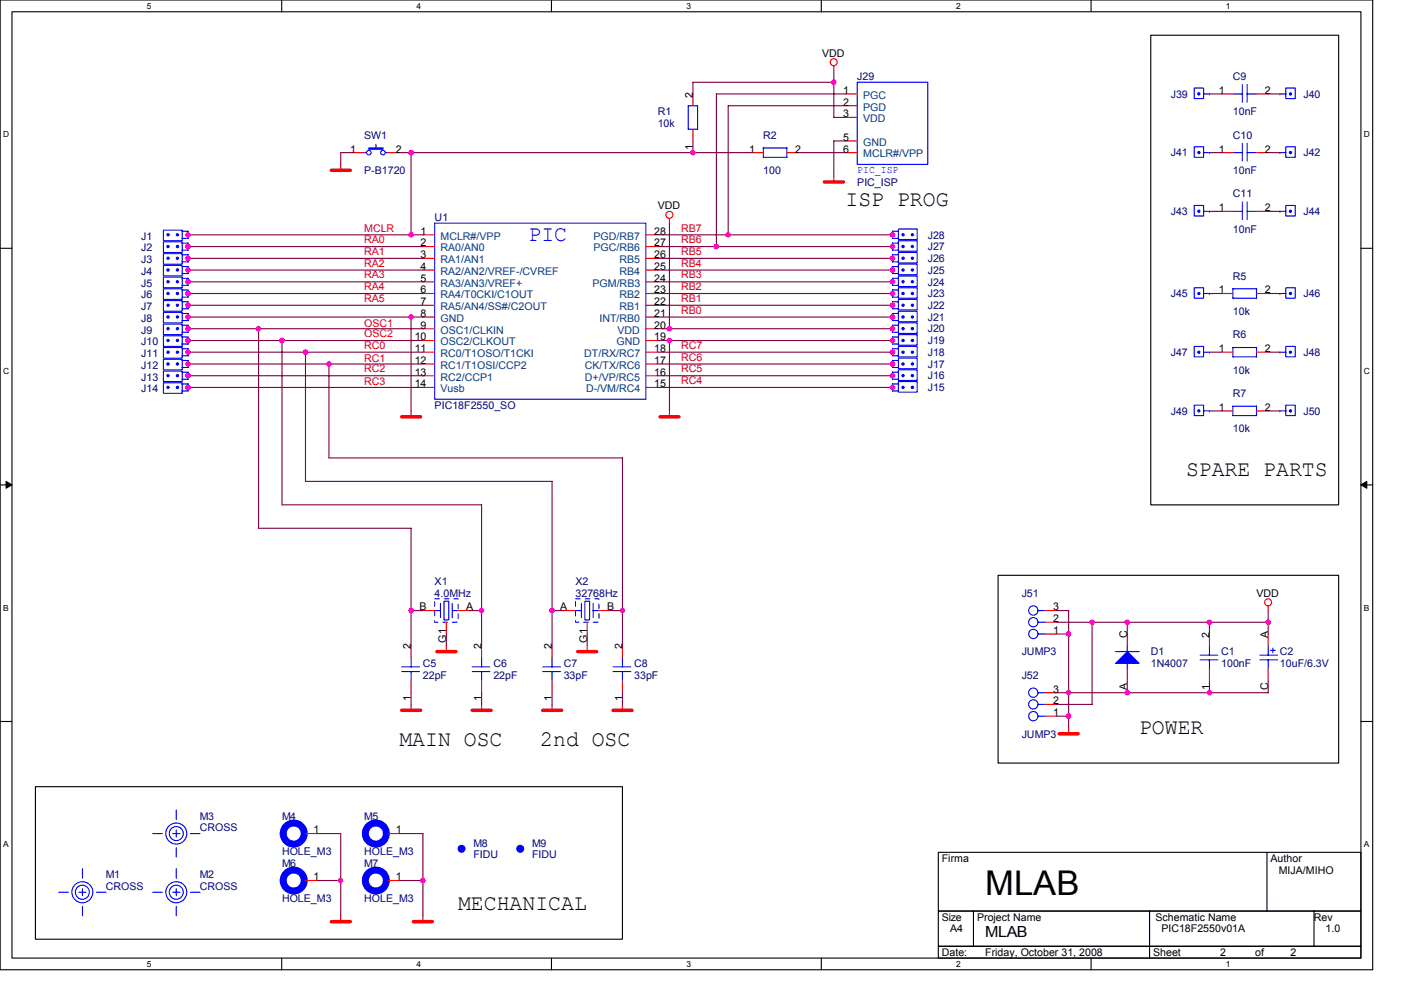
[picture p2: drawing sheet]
<svg xmlns="http://www.w3.org/2000/svg" width="297mm" height="210mm" viewBox="0 0 297 210" stroke-linecap="round" stroke-linejoin="round" font-family="sans-serif">
<path d="M0 0h291v205.6h-291zM2.5 2.5h286v200.6h-286z" fill="none" stroke="#000" stroke-width=".23"/>
<g fill="#fff">
<path d="M31.1 .3h1v1.9h-1z"/>
<path d="M31.1 203.4h1v2h-1z"/>
</g>
<path d="M59.7 0v2.5M59.7 203.1v2.5" fill="none" stroke="#000" stroke-width=".23"/>
<g fill="#fff">
<path d="M88.3 .3h1v1.9h-1z"/>
<path d="M88.3 203.4h1v2h-1z"/>
</g>
<path d="M116.9 0v2.5M116.9 203.1v2.5" fill="none" stroke="#000" stroke-width=".23"/>
<g fill="#fff">
<path d="M145.5 .3h1v1.9h-1z"/>
<path d="M145.5 203.4h1v2h-1z"/>
</g>
<path d="M174.1 0v2.5M174.1 203.1v2.5" fill="none" stroke="#000" stroke-width=".23"/>
<g fill="#fff">
<path d="M202.7 .3h1v1.9h-1z"/>
<path d="M202.7 203.4h1v2h-1z"/>
</g>
<path d="M231.3 0v2.5M231.3 203.1v2.5" fill="none" stroke="#000" stroke-width=".23"/>
<g fill="#fff">
<path d="M259.9 .3h1v1.9h-1z"/>
<path d="M259.9 203.4h1v2h-1z"/>
<path d="M.7 27.6h1.3v1.9h-1.3z"/>
<path d="M289.2 27.6h1.3v1.9h-1.3z"/>
<path d="M.7 77.7h1.3v2h-1.3z"/>
<path d="M289.2 77.7h1.3v2h-1.3z"/>
</g>
<path d="M0 52.6h2.5M288.5 52.6h2.5" fill="none" stroke="#000" stroke-width=".23"/>
<g fill="#fff">
<path d="M.7 127.9h1.2v2h-1.2z"/>
<path d="M289.2 127.9h1.2v2h-1.2z"/>
</g>
<path d="M0 102.8h2.5M288.5 102.8h2.5" fill="none" stroke="#000" stroke-width=".23"/>
<path d="M1.3 102.1l1.2 .7-1.2 .7zM288.5 102.8l1.3-.7v1.4z" fill="#000" stroke="#000" stroke-width=".21"/>
<g fill="#fff">
<path d="M.7 178h1.2v2h-1.2z"/>
<path d="M289.2 178h1.2v2h-1.2z"/>
</g>
<path d="M244 7.5h39.8v99.5h-39.8zM211.6 122h72.2v39.8h-72.2zM0 153h2.5M288.5 153h2.5M7.5 166.8h124.5v32.3h-124.5zM198.9 180.7h89.6v12.5h-89.6zM198.9 193.2h89.6v7.4h-89.6zM206.4 193.2v7.5M243.7 193.2v10M268.6 180.7v12.5M278.6 193.2v7.5M198.9 200.6h89.6v2.5h-89.6z" fill="none" stroke="#000" stroke-width=".23"/>
<g fill="none" stroke="#f00" stroke-width=".23">
<path d="M146.9 19.9v2.5M176.8 13.9v1M179.3 19.9h2.5M256.4 19.9h.1M258.9 19.9h2.5M266.4 19.9h2.5M271.4 19.9h.1M72.2 34.9v1.2M74.7 32.4h2.5M82.2 32.4h2.5M146.9 27.4v2.5M159.4 32.4h2.4"/>
<path d="M166.8 32.4h2.5M176.8 37.3v1.3M179.3 22.4h2.5M179.3 24.9h2.5M179.3 29.9h2.5M179.3 32.4h2.5M256.4 32.4h.1M258.9 32.4h2.5M266.4 32.4h2.5M271.4 32.4h.1M39.9 49.8h.1M39.9 52.3h.1"/>
<path d="M39.9 54.8h.1M39.9 57.3h.1M39.9 59.8h.1M89.7 49.8h2.5M89.7 52.3h2.5M89.7 54.8h2.5M89.7 57.3h2.5M89.7 59.8h2.5M136.9 49.8h2.5M136.9 52.3h2.5M136.9 54.8h2.5M136.9 57.3h2.5"/>
<path d="M136.9 59.8h2.5M141.9 46.3v1M189.2 49.8h.1M189.2 52.3h.1M189.2 54.8h.1M189.2 57.3h.1M189.2 59.8h.1M256.4 44.8h.1M258.9 44.8h2.5M266.4 44.8h2.5M271.4 44.8h.1M39.9 69.7h.1"/>
<path d="M39.9 67.2h.1M39.9 74.7h.1M39.9 77.2h.1M39.9 79.7h.1M39.9 62.2h.1M39.9 72.2h.1M39.9 64.7h.1M89.7 62.2h2.5M89.7 64.7h2.5M89.7 67.2h2.5M89.7 69.7h2.5M89.7 72.2h2.5"/>
<path d="M89.7 74.7h2.5M89.7 77.2h2.5M89.7 79.7h2.5M136.9 62.2h2.5M136.9 64.7h2.5M136.9 67.2h2.5M136.9 69.7h2.5M136.9 72.2h2.5M136.9 74.7h2.5M136.9 77.2h2.5M136.9 79.7h2.5M189.2 77.2h.1"/>
<path d="M189.2 67.2h.1M189.2 69.7h.1M189.2 79.7h.1M189.2 74.7h.1M189.2 72.2h.1M189.2 62.2h.1M189.2 64.7h.1M256.4 74.7h.1M256.4 62.2h.1M258.9 62.2h2.5M258.9 74.7h2.5M266.4 62.2h2.5"/>
<path d="M266.4 74.7h2.5M271.4 74.7h.1M271.4 62.2h.1M39.9 82.1h.1M87.2 87.1v1.3M89.7 82.1h2.5M136.9 82.1h2.5M141.9 87.1v1.3M189.2 82.1h.1M256.4 87.1h.1M258.9 87.1h2.5M266.4 87.1h2.5"/>
<path d="M271.4 87.1h.1M87.2 136.9v2.5M89.7 129.5h2.5M94.6 131.9v2.5M94.6 136.9v1.3M97.1 129.5h2.5M102.1 136.9v2.5M117 136.9v2.5M119.5 129.5h2.5M124.5 131.9v2.5M124.5 136.9v1.3M127 129.5h2.5"/>
<path d="M132 136.9v2.5M221.6 129.5h2.5M221.6 134.4h2.5M221.6 131.9h2.5M239 134.4v2.5M256.4 134.4v2.5M268.9 128.4v1.1M268.9 134.4v2.5M87.2 144.4v2.5M87.2 149.4v1.2M102.1 144.4v2.5M102.1 149.4v1.2"/>
<path d="M117 144.4v2.5M117 149.4v1.2M132 144.4v2.5M132 149.4v1.2M221.6 151.8h2.5M221.6 149.4h2.5M221.6 146.9h2.5M226.6 154.3v1.3M239 141.9v2.5M256.4 141.9v2.5M268.9 141.9v2.5M64.8 176.7h2.5"/>
<path d="M82.2 176.7h2.5M64.8 186.7h2.5M72.2 194.2v1.2M82.2 186.7h2.5M89.7 194.2v1.2"/>
<circle cx="176.8" cy="13.2" r=".74"/>
<circle cx="141.9" cy="45.5" r=".74"/>
<circle cx="268.9" cy="127.7" r=".74"/>
</g>
<g fill="none" stroke="#f00" stroke-width=".74">
<path d="M70.2 36.1h4M174.8 38.6h4M85.2 88.4h4M140 88.4h4M92.6 138.2h4M122.5 138.2h4M85.2 150.6h4M100.1 150.6h4M115.1 150.6h4M130 150.6h4M224.6 155.6h4M70.2 195.4h4"/>
<path d="M87.7 195.4h4"/>
</g>
<g fill="none" stroke="#00f" stroke-width=".23">
<path d="M181.8 17.4h14.9v17.5h-14.9zM253.2 18.7h2v2.2h-2zM255.2 19.9h1.2M261.4 19.9h2M263.4 17.9v3.8M264.4 19.9h2M264.4 17.9v3.8M271.4 19.9h1.2M272.6 18.7h2v2.2h-2zM77.2 32.4h.5M79.7 30.6v.8M81.7 32.4h.5"/>
<path d="M147.9 22.4v5h-2v-5h2M161.8 31.4h5M161.8 31.3v2.1h5.1M166.8 31.3v2.1M253.2 31.1h2v2.3h-2zM255.2 32.4h1.2M261.4 32.4h2M263.4 30.4v3.7M264.4 32.4h2M264.4 30.4v3.7M271.4 32.4h1.2M272.6 31.1h2v2.3h-2z"/>
<path d="M34.6 48.8h4v2.2h-4zM34.6 51.3h4v2.2h-4zM34.6 53.8h4v2.2h-4zM34.6 56.3h4v2.2h-4zM34.6 58.8h4v2.2h-4zM38.6 49h1.3v1.6l-1.3-.1M38.6 51.5h1.3v1.5M38.6 54h1.3v1.5M38.6 56.5h1.3v1.5M38.6 59h1.3v1.5M38.6 53h1.3M38.6 55.5h1.3"/>
<path d="M38.6 58h1.3M92.2 47.3h44.7v37.3h-44.7zM190.5 48.6h4v2.2h-4zM190.5 51h4v2.3h-4zM190.5 53.5h4v2.3h-4zM190.5 56h4v2.3h-4zM190.5 58.5h4v2.2h-4zM190.5 49h-1.3v1.5h1.3M190.5 51.5h-1.3v1.5h1.3M190.5 54h-1.3v1.5h1.3M190.5 56.5h-1.3v1.5h1.3M190.5 59h-1.3v1.5h1.3"/>
<path d="M253.2 43.6h2v2.2h-2zM255.2 44.8h1.2M261.4 44.8h2M263.4 42.8v3.8M264.4 44.8h2M264.4 42.8v3.8M271.4 44.8h1.2M272.6 43.6h2v2.2h-2zM34.6 68.7h4v2.3h-4zM34.6 66.2h4v2.3h-4zM34.6 73.7h4v2.2h-4zM34.6 76.2h4v2.2h-4z"/>
<path d="M34.6 78.7h4v2.2h-4zM34.6 61.2h4v2.3h-4zM34.6 71.2h4v2.2h-4zM34.6 63.7h4v2.3h-4zM38.6 61.5h1.3v1.5M38.6 64h1.3v1.5M38.6 66.5h1.3v1.5M38.6 69h1.3v1.5l-1.3-.1M38.6 71.5h1.3v1.5M38.6 73.9h1.3v1.6M38.6 76.4h1.3v1.5h-1.3M38.6 78.9h1.3v1.5h-1.3"/>
<path d="M38.6 68h1.3M38.6 75.4h1.3M38.6 72.9h1.3M38.6 63h1.3M38.6 60.5h1.3M38.6 65.5h1.3M189.2 73.9v1.5h1.3M189.2 78.9v1.5h1.3M189.2 73.9h1.3M189.2 78.9h1.3M190.5 75.9h4v2.3h-4zM190.5 66h4v2.2h-4z"/>
<path d="M190.5 68.5h4v2.2h-4zM190.5 78.4h4v2.3h-4zM190.5 73.4h4v2.3h-4zM190.5 71h4v2.2h-4zM190.5 61h4v2.2h-4zM190.5 63.5h4v2.2h-4zM190.5 69l-1.3-.1v1.5h1.3M190.5 61.5h-1.3v1.5h1.3M190.5 64h-1.3v1.5h1.3M190.5 66.5l-1.3-.1v1.6h1.3M190.5 71.5l-1.3-.1v1.5h1.3M190.5 76.4h-1.3v1.5h1.3"/>
<path d="M253.2 73.4h2v2.3h-2zM253.2 61h2v2.2h-2zM255.2 74.7h1.2M255.2 62.2h1.2M261.4 61.2v2h5v-2h-5M261.4 73.7v2h5v-2h-5M271.4 74.7h1.2M271.4 62.2h1.2M272.6 73.4h2v2.3h-2zM272.6 61h2v2.2h-2zM34.6 81.2h4v2.2h-4zM38.6 81.4h1.3v1.5h-1.3"/>
<path d="M189.2 81.4v1.5h1.3M189.2 81.4h1.3M190.5 80.9h4v2.2h-4zM253.2 85.9h2v2.2h-2zM255.2 87.1h1.2M261.4 86.1h5M261.4 86.1v2h5v-2M271.4 87.1h1.2M272.6 85.9h2v2.2h-2zM87.2 139.4v2M92.1 129.5h1.3M93.4 127.9v3"/>
<path d="M94.1 127.5h1v3.9h-1zM95.9 129.5h1.3M95.9 128v3M102.1 139.4v2M117 139.4v2M122 129.5h1.3M123.3 128v3M124 127.5h1v3.9h-1zM125.7 129.5h1.3M125.7 127.9v3M132 139.4v2M220.1 129.5h1.5"/>
<path d="M220.1 134.4h1.5M220.1 131.9h1.5M236.5 138.2h5M239 136.9v1.3M254.4 138.9h3.8M254.4 139.9h3.8M256.4 136.9v2M256.4 139.9v2M267.1 138.9h3.8M267.1 139.9h3.8M268.9 136.9v2M268.9 139.9v2"/>
<path d="M269.4 137.9h1M269.9 137.4v1M85.2 142.4h3.7M85.2 141.4h3.7M87.2 142.4v2M100.1 142.4h3.8M100.1 141.4h3.8M102.1 142.4v2M115.1 142.4h3.7M115.1 141.4h3.7M117 142.4v2M130 142.4h3.7"/>
<path d="M130 141.4h3.7M132 142.4v2M220.1 151.8h1.5M220.1 149.4h1.5M220.1 146.9h1.5M239 140.6v1.3M32.4 176.7h2M36.6 176.7h1.6M37.4 171.7v2.1M37.4 176v1.5M37.4 179.7v2M40.4 176.7h2"/>
<path d="M64.5 176.7h.3M81.9 176.7h.3M12.5 189.2h2M16.7 189.2h1.5M17.5 184.2v2M17.5 188.4v1.5M17.5 192.2v2M20.5 189.2h2M32.4 189.2h2M36.6 189.2h1.6M37.4 184.2v2M37.4 188.4v1.5"/>
<path d="M37.4 192.2v2M40.4 189.2h2M64.5 186.7h.3M81.9 186.7h.3"/>
<circle cx="78.2" cy="32.4" r=".49"/>
<circle cx="81.2" cy="32.4" r=".49"/>
<circle cx="219.1" cy="134.4" r=".99"/>
<circle cx="219.1" cy="131.9" r=".99"/>
<circle cx="219.1" cy="129.4" r=".99"/>
<circle cx="219.1" cy="151.8" r=".99"/>
<circle cx="219.1" cy="146.9" r=".99"/>
<circle cx="219.1" cy="149.3" r=".99"/>
<circle cx="37.4" cy="176.7" r="1.49"/>
<circle cx="37.4" cy="176.7" r="2.23"/>
<circle cx="17.5" cy="189.2" r="1.49"/>
<circle cx="17.5" cy="189.2" r="2.23"/>
<circle cx="37.4" cy="189.2" r="1.49"/>
<circle cx="37.4" cy="189.2" r="2.23"/>
</g>
<g fill="#00f" stroke="#00f" stroke-width=".23">
<path d="M239 138.2l2.5 2.5h-5z" fill-rule="evenodd"/>
<path d="M78.2 31.4h3v.2h-3z" fill-rule="evenodd"/>
<circle cx="37.6" cy="69.7" r=".24"/>
<circle cx="35.6" cy="69.7" r=".24"/>
<circle cx="191.5" cy="82.1" r=".24"/>
<circle cx="193.5" cy="82.1" r=".24"/>
<circle cx="37.6" cy="67.2" r=".24"/>
<circle cx="35.6" cy="67.2" r=".24"/>
<circle cx="191.5" cy="77.2" r=".24"/>
<circle cx="193.5" cy="77.2" r=".24"/>
<circle cx="254.2" cy="32.3" r=".24"/>
<circle cx="191.5" cy="67.2" r=".24"/>
<circle cx="193.5" cy="67.2" r=".24"/>
<circle cx="273.6" cy="32.3" r=".24"/>
<circle cx="37.6" cy="74.7" r=".24"/>
<circle cx="35.6" cy="74.7" r=".24"/>
<circle cx="191.5" cy="69.7" r=".24"/>
<circle cx="193.5" cy="69.7" r=".24"/>
<circle cx="273.6" cy="44.8" r=".24"/>
<circle cx="37.6" cy="77.2" r=".24"/>
<circle cx="35.6" cy="77.2" r=".24"/>
<circle cx="191.5" cy="79.7" r=".24"/>
<circle cx="193.5" cy="79.7" r=".24"/>
<circle cx="254.2" cy="44.8" r=".24"/>
<circle cx="37.6" cy="79.7" r=".24"/>
<circle cx="35.6" cy="79.7" r=".24"/>
<circle cx="97.9" cy="180" r=".73"/>
<circle cx="191.5" cy="74.7" r=".24"/>
<circle cx="193.5" cy="74.7" r=".24"/>
<circle cx="273.6" cy="74.7" r=".23"/>
<circle cx="110.3" cy="180" r=".73"/>
<circle cx="191.5" cy="72.2" r=".24"/>
<circle cx="193.5" cy="72.2" r=".24"/>
<circle cx="273.6" cy="87.1" r=".23"/>
<circle cx="37.6" cy="82.1" r=".24"/>
<circle cx="35.6" cy="82.1" r=".24"/>
<circle cx="254.2" cy="74.7" r=".23"/>
<circle cx="254.2" cy="62.2" r=".23"/>
<circle cx="254.2" cy="87.1" r=".23"/>
<circle cx="37.6" cy="62.2" r=".24"/>
<circle cx="35.6" cy="62.2" r=".24"/>
<circle cx="273.6" cy="62.2" r=".23"/>
<circle cx="273.6" cy="19.9" r=".24"/>
<circle cx="37.6" cy="49.8" r=".24"/>
<circle cx="35.6" cy="49.8" r=".24"/>
<circle cx="37.6" cy="52.3" r=".24"/>
<circle cx="35.6" cy="52.3" r=".24"/>
<circle cx="37.6" cy="54.8" r=".24"/>
<circle cx="35.6" cy="54.8" r=".24"/>
<circle cx="191.5" cy="49.8" r=".24"/>
<circle cx="193.5" cy="49.8" r=".24"/>
<circle cx="37.6" cy="57.2" r=".24"/>
<circle cx="35.6" cy="57.2" r=".24"/>
<circle cx="191.5" cy="52.3" r=".24"/>
<circle cx="193.5" cy="52.3" r=".24"/>
<circle cx="254.2" cy="19.9" r=".24"/>
<circle cx="37.6" cy="59.7" r=".24"/>
<circle cx="35.6" cy="59.7" r=".24"/>
<circle cx="191.5" cy="54.8" r=".24"/>
<circle cx="193.5" cy="54.8" r=".24"/>
<circle cx="37.6" cy="72.2" r=".24"/>
<circle cx="35.6" cy="72.2" r=".24"/>
<circle cx="191.5" cy="57.2" r=".24"/>
<circle cx="193.5" cy="57.2" r=".24"/>
<circle cx="191.5" cy="59.7" r=".24"/>
<circle cx="193.5" cy="59.7" r=".24"/>
<circle cx="191.5" cy="62.2" r=".24"/>
<circle cx="193.5" cy="62.2" r=".24"/>
<circle cx="37.6" cy="64.7" r=".24"/>
<circle cx="35.6" cy="64.7" r=".24"/>
<circle cx="191.5" cy="64.7" r=".24"/>
<circle cx="193.5" cy="64.7" r=".24"/>
</g>
<g fill="none" stroke="#00f" stroke-width="1.5">
<circle cx="62.3" cy="176.7" r="2.23"/>
<circle cx="79.7" cy="176.7" r="2.23"/>
<circle cx="62.3" cy="186.7" r="2.22"/>
<circle cx="79.7" cy="186.7" r="2.22"/>
</g>
<path d="M92.2 127h4.9v4.9h-4.9v-4.9M122 127h5v4.9h-5v-4.9" fill="none" stroke="#00f" stroke-width=".21" stroke-dasharray="1 1 1 1 1 1 1 1"/>
<g fill="none" stroke="#800040" stroke-width=".23">
<path d="M176.8 14.9v10h2.5M176.8 17.4h-29.9v2.5M179.3 19.9h-27.4v32.4M256.4 19.9h2.5M268.9 19.9h2.5M74.7 32.4h-2.5v2.5M84.7 32.4h74.7M87.2 32.4v17.4M146.9 29.9v2.5M169.3 32.4h10M179.3 29.9h-2.5v7.5M179.3 22.4h-24.9v27.4"/>
<path d="M256.4 32.4h2.5M268.9 32.4h2.5M39.9 52.3h49.8M39.9 54.8h49.8M39.9 59.8h49.8M39.9 49.8h49.8M39.9 57.3h49.8M139.4 52.3h49.8M139.4 54.8h49.8M139.4 59.8h49.8M139.4 49.8h49.8M139.4 57.3h49.8"/>
<path d="M141.9 47.3v22.4M256.4 44.8h2.5M268.9 44.8h2.5M39.9 62.2h49.8M39.9 64.7h49.8M39.9 79.7h49.8M39.9 67.2h49.8M39.9 74.7h49.8M39.9 69.7h49.8M39.9 77.2h49.8M39.9 72.2h49.8M54.8 69.7v42.3"/>
<path d="M59.8 72.2v34.9M64.8 74.7v27.4h52.3M69.7 77.2v19.9h62.3v39.8M87.2 67.2v19.9M139.4 62.2h49.8M139.4 64.7h49.8M139.4 79.7h49.8M139.4 67.2h49.8M139.4 74.7h49.8M139.4 69.7h49.8M139.4 77.2h49.8M139.4 72.2h49.8"/>
<path d="M141.9 72.2v14.9M256.4 62.2h2.5M256.4 74.7h2.5M268.9 62.2h2.5M268.9 74.7h2.5M39.9 82.1h49.8M139.4 82.1h49.8M256.4 87.1h2.5M268.9 87.1h2.5M54.8 112h32.4M59.8 107h42.3M87.2 112v24.9"/>
<path d="M102.1 107v29.9M117 102.1v34.8M87.2 129.5h2.5M94.6 134.4v2.5M99.6 129.5h2.5M117 129.5h2.5M124.5 134.4v2.5M129.5 129.5h2.5M224.1 129.5h2.5M224.1 131.9h44.8M224.1 134.4h2.5M226.6 129.5v24.9"/>
<path d="M231.5 131.9v17.5M239 131.9v2.6M256.4 131.9v2.6M268.9 129.5v5M87.2 146.9v2.5M102.1 146.9v2.5M117 146.9v2.5M132 146.9v2.5M224.1 149.4h7.5M224.1 151.8h2.5M239 144.4v2.5M256.4 144.4v2.5"/>
<path d="M268.9 144.4v2.5h-44.8M67.3 176.7h4.9v17.5M84.7 176.7h5v17.5M67.3 186.7h5M84.7 186.7h5"/>
</g>
<g fill="#f0f" stroke="#f0f" stroke-width=".23">
<circle cx="39.9" cy="52.3" r=".5"/>
<circle cx="39.9" cy="54.8" r=".49"/>
<circle cx="39.9" cy="59.7" r=".49"/>
<circle cx="39.9" cy="62.2" r=".49"/>
<circle cx="39.9" cy="64.7" r=".5"/>
<circle cx="39.9" cy="79.6" r=".49"/>
<circle cx="39.9" cy="82.1" r=".49"/>
<circle cx="189.2" cy="54.8" r=".49"/>
<circle cx="189.2" cy="67.2" r=".49"/>
<circle cx="189.2" cy="74.7" r=".49"/>
<circle cx="189.2" cy="79.6" r=".49"/>
<circle cx="189.2" cy="82.1" r=".49"/>
<circle cx="141.9" cy="69.7" r=".49"/>
<circle cx="154.4" cy="49.8" r=".49"/>
<circle cx="151.9" cy="52.3" r=".5"/>
<circle cx="176.8" cy="17.4" r=".49"/>
<circle cx="239" cy="131.9" r=".49"/>
<circle cx="54.8" cy="69.7" r=".49"/>
<circle cx="59.8" cy="72.2" r=".49"/>
<circle cx="64.8" cy="74.7" r=".49"/>
<circle cx="69.7" cy="77.2" r=".49"/>
<circle cx="39.9" cy="74.7" r=".49"/>
<circle cx="189.2" cy="69.7" r=".49"/>
<circle cx="189.2" cy="49.8" r=".49"/>
<circle cx="189.2" cy="52.3" r=".5"/>
<circle cx="189.2" cy="57.3" r=".49"/>
<circle cx="189.2" cy="59.7" r=".49"/>
<circle cx="189.2" cy="62.2" r=".49"/>
<circle cx="189.2" cy="64.7" r=".5"/>
<circle cx="189.2" cy="77.2" r=".5"/>
<circle cx="132" cy="129.4" r=".49"/>
<circle cx="39.9" cy="77.2" r=".5"/>
<circle cx="117" cy="129.4" r=".49"/>
<circle cx="231.5" cy="131.9" r=".49"/>
<circle cx="39.9" cy="49.8" r=".49"/>
<circle cx="87.2" cy="49.8" r=".49"/>
<circle cx="87.2" cy="32.4" r=".49"/>
<circle cx="146.9" cy="32.4" r=".49"/>
<circle cx="39.9" cy="67.2" r=".49"/>
<circle cx="87.2" cy="67.2" r=".49"/>
<circle cx="141.9" cy="72.2" r=".49"/>
<circle cx="189.2" cy="72.2" r=".49"/>
<circle cx="39.9" cy="57.3" r=".49"/>
<circle cx="256.4" cy="131.9" r=".49"/>
<circle cx="268.9" cy="131.9" r=".49"/>
<circle cx="226.6" cy="134.4" r=".49"/>
<circle cx="226.6" cy="146.9" r=".49"/>
<circle cx="239" cy="146.9" r=".49"/>
<circle cx="39.9" cy="72.2" r=".49"/>
<circle cx="226.6" cy="151.8" r=".5"/>
<circle cx="72.2" cy="186.7" r=".49"/>
<circle cx="39.9" cy="69.7" r=".49"/>
<circle cx="87.2" cy="129.4" r=".49"/>
<circle cx="256.4" cy="146.9" r=".49"/>
<circle cx="89.7" cy="186.7" r=".49"/>
<circle cx="102.1" cy="129.4" r=".49"/>
</g>
<text font-size="7.2" x="208.9" y="189.8">MLAB</text>
<g font-size="4.7">
<text x="179.3" y="43.6">ISP PROG</text>
<text x="251.5" y="100.9">SPARE PARTS</text>
<text x="241.5" y="155.6">POWER</text>
<text x="84.7" y="158.1">MAIN OSC</text>
<text x="114.5" y="158.1">2nd OSC</text>
<text x="97.1" y="193">MECHANICAL</text>
</g>
<text font-size="4.7" fill="#00f" x="112.1" y="51.1">PIC</text>
<text font-size="3.2" x="208.9" y="198.6">MLAB</text>
<g font-size="2.2">
<text x="174.3" y="12">VDD</text>
<text x="146.9" y="20.7" transform="rotate(-90 146.9 20.7)">2</text>
<text x="178.8" y="19.9">1</text>
<text x="178.8" y="22.4">2</text>
<text x="258.4" y="19.9">1</text>
<text x="268.1" y="19.9">2</text>
<text x="178.8" y="24.9">3</text>
<text x="178.8" y="29.9">5</text>
<text x="74.2" y="32.3">1</text>
<text x="83.9" y="32.3">2</text>
<text x="146.9" y="31.7" transform="rotate(-90 146.9 31.7)">1</text>
<text x="158.9" y="32.3">1</text>
<text x="168.6" y="32.3">2</text>
<text x="178.8" y="32.3">6</text>
<text x="258.4" y="32.3">1</text>
<text x="268.1" y="32.3">2</text>
<text x="139.4" y="44.4">VDD</text>
<text x="258.4" y="44.8">1</text>
<text x="268.1" y="44.8">2</text>
<text x="89.2" y="49.8">1</text>
<text x="89.2" y="52.3">2</text>
<text x="138.7" y="52.3">27</text>
<text x="138.7" y="49.8">28</text>
<text x="89.2" y="54.8">3</text>
<text x="89.2" y="57.2">4</text>
<text x="89.2" y="59.7">5</text>
<text x="138.7" y="59.7">24</text>
<text x="138.7" y="57.2">25</text>
<text x="138.7" y="54.8">26</text>
<text x="89.2" y="62.2">6</text>
<text x="89.2" y="64.7">7</text>
<text x="138.7" y="64.7">22</text>
<text x="138.7" y="62.2">23</text>
<text x="258.4" y="62.2">1</text>
<text x="268.1" y="62.2">2</text>
<text x="89.2" y="67.2">8</text>
<text x="89.2" y="69.7">9</text>
<text x="138.7" y="69.7">20</text>
<text x="138.7" y="67.2">21</text>
<text x="87.9" y="72.2">10</text>
<text x="87.9" y="74.7">11</text>
<text x="87.9" y="77.2">12</text>
<text x="138.7" y="77.2">17</text>
<text x="138.7" y="74.7">18</text>
<text x="138.7" y="72.2">19</text>
<text x="258.4" y="74.7">1</text>
<text x="268.1" y="74.7">2</text>
<text x="87.9" y="79.7">13</text>
<text x="87.9" y="82.1">14</text>
<text x="138.7" y="82.1">15</text>
<text x="138.7" y="79.7">16</text>
<text x="258.4" y="87.1">1</text>
<text x="268.1" y="87.1">2</text>
<text x="88.9" y="129.4">B</text>
<text x="98.9" y="129.4">A</text>
<text x="118.8" y="129.4">A</text>
<text x="128.7" y="129.4">B</text>
<text x="223.3" y="131.9">2</text>
<text x="223.3" y="129.4">3</text>
<text x="266.4" y="126.5">VDD</text>
<text x="87.1" y="137.7" transform="rotate(-90 87.1 137.7)">2</text>
<text x="94.6" y="136.3" transform="rotate(-90 94.6 136.3)">G1</text>
<text x="102.1" y="137.7" transform="rotate(-90 102.1 137.7)">2</text>
<text x="117" y="137.7" transform="rotate(-90 117 137.7)">2</text>
<text x="124.5" y="136.3" transform="rotate(-90 124.5 136.3)">G1</text>
<text x="131.9" y="137.7" transform="rotate(-90 131.9 137.7)">2</text>
<text x="223.3" y="134.4">1</text>
<text x="239" y="135.2" transform="rotate(-90 239 135.2)">C</text>
<text x="256.4" y="135.2" transform="rotate(-90 256.4 135.2)">2</text>
<text x="268.9" y="135.2" transform="rotate(-90 268.9 135.2)">A</text>
<text x="87.1" y="148.7" transform="rotate(-90 87.1 148.7)">1</text>
<text x="102.1" y="148.7" transform="rotate(-90 102.1 148.7)">1</text>
<text x="117" y="148.7" transform="rotate(-90 117 148.7)">1</text>
<text x="131.9" y="148.7" transform="rotate(-90 131.9 148.7)">1</text>
<text x="223.3" y="149.3">2</text>
<text x="223.3" y="146.9">3</text>
<text x="239" y="146.2" transform="rotate(-90 239 146.2)">A</text>
<text x="256.4" y="146.2" transform="rotate(-90 256.4 146.2)">1</text>
<text x="268.9" y="146.2" transform="rotate(-90 268.9 146.2)">C</text>
<text x="223.3" y="151.8">1</text>
<text x="66.5" y="176.7">1</text>
<text x="83.9" y="176.7">1</text>
<text x="199.7" y="182.8">Firma</text>
<text x="269.4" y="182.8">Author</text>
<text x="271.1" y="185.3">MIJA/MIHO</text>
<text x="66.5" y="186.7">1</text>
<text x="83.9" y="186.7">1</text>
<text x="199.7" y="195.2">Size</text>
<text x="201.4" y="197.7">A4</text>
<text x="207.2" y="195.2">Project Name</text>
<text x="245" y="195.2">Schematic Name</text>
<text x="246.2" y="197.7">PIC18F2550v01A</text>
<text x="278.6" y="195.2">Rev</text>
<text x="281.1" y="197.7">1.0</text>
<text x="199.7" y="202.7">Date:</text>
<text x="208.9" y="202.7">Friday, October 31, 2008</text>
<text x="244.5" y="202.7">Sheet</text>
<text x="258.7" y="202.7">2</text>
<text x="266.1" y="202.7">of</text>
<text x="273.6" y="202.7">2</text>
</g>
<g font-size="2.2" fill="#000080">
<text x="181.8" y="17">J29</text>
<text x="261.4" y="17">C9</text>
<text x="248.2" y="20.7">J39</text>
<text x="276.3" y="20.7">J40</text>
<text x="77.2" y="29.4">SW1</text>
<text x="139.4" y="24.4">R1</text>
<text x="139.4" y="26.9">10k</text>
<text x="161.8" y="29.4">R2</text>
<text x="261.4" y="24.4">10nF</text>
<text x="261.4" y="29.4">C10</text>
<text x="248.2" y="33.1">J41</text>
<text x="276.3" y="33.1">J42</text>
<text x="77.2" y="36.9">P-B1720</text>
<text x="161.8" y="36.9">100</text>
<text x="181.8" y="39.4">PIC_ISP</text>
<text x="261.4" y="36.9">10nF</text>
<text x="261.4" y="41.9">C11</text>
<text x="92.2" y="46.8">U1</text>
<text x="248.2" y="45.6">J43</text>
<text x="276.3" y="45.6">J44</text>
<text x="29.9" y="50.8">J1</text>
<text x="29.9" y="53.3">J2</text>
<text x="196.7" y="50.6">J28</text>
<text x="196.7" y="53.1">J27</text>
<text x="261.4" y="49.3">10nF</text>
<text x="29.9" y="55.8">J3</text>
<text x="29.9" y="58.3">J4</text>
<text x="196.7" y="55.6">J26</text>
<text x="196.7" y="58">J25</text>
<text x="261.4" y="59.3">R5</text>
<text x="29.9" y="63.3">J6</text>
<text x="29.9" y="60.8">J5</text>
<text x="29.9" y="65.8">J7</text>
<text x="196.7" y="60.5">J24</text>
<text x="196.7" y="63">J23</text>
<text x="196.7" y="65.5">J22</text>
<text x="248.2" y="63">J45</text>
<text x="276.3" y="63">J46</text>
<text x="29.9" y="70.7">J9</text>
<text x="29.9" y="68.3">J8</text>
<text x="196.7" y="68">J21</text>
<text x="196.7" y="70.5">J20</text>
<text x="261.4" y="66.8">10k</text>
<text x="261.4" y="71.7">R6</text>
<text x="29.9" y="75.7">J11</text>
<text x="29.9" y="73.2">J10</text>
<text x="196.7" y="78">J17</text>
<text x="196.7" y="75.5">J18</text>
<text x="196.7" y="73">J19</text>
<text x="248.2" y="75.5">J47</text>
<text x="276.3" y="75.5">J48</text>
<text x="29.9" y="78.2">J12</text>
<text x="29.9" y="80.7">J13</text>
<text x="29.9" y="83.2">J14</text>
<text x="196.7" y="82.9">J15</text>
<text x="196.7" y="80.5">J16</text>
<text x="261.4" y="79.2">10k</text>
<text x="92.2" y="86.7">PIC18F2550_SO</text>
<text x="248.2" y="87.9">J49</text>
<text x="261.4" y="84.2">R7</text>
<text x="276.3" y="87.9">J50</text>
<text x="261.4" y="91.7">10k</text>
<text x="92.2" y="124">X1</text>
<text x="122" y="124">X2</text>
<text x="92.2" y="126.5">4.0MHz</text>
<text x="122" y="126.5">32768Hz</text>
<text x="216.6" y="126.5">J51</text>
<text x="89.7" y="141.4">C5</text>
<text x="89.7" y="143.9">22pF</text>
<text x="104.6" y="141.4">C6</text>
<text x="104.6" y="143.9">22pF</text>
<text x="119.5" y="141.4">C7</text>
<text x="119.5" y="143.9">33pF</text>
<text x="134.5" y="141.4">C8</text>
<text x="134.5" y="143.9">33pF</text>
<text x="216.6" y="143.9">J52</text>
<text x="216.6" y="138.9">JUMP3</text>
<text x="244" y="138.9">D1</text>
<text x="244" y="141.4">1N4007</text>
<text x="258.9" y="138.9">C1</text>
<text x="258.9" y="141.4">100nF</text>
<text x="271.4" y="138.9">C2</text>
<text x="271.4" y="141.4">10uF/6.3V</text>
<text x="216.6" y="156.4">JUMP3</text>
<text x="42.4" y="173.8">M3</text>
<text x="59.8" y="173.8">M4</text>
<text x="77.2" y="173.8">M5</text>
<text x="42.4" y="176.3">CROSS</text>
<text x="100.4" y="179.5">M8</text>
<text x="112.8" y="179.5">M9</text>
<text x="59.8" y="181.3">HOLE_M3</text>
<text x="59.8" y="183.7">M6</text>
<text x="77.2" y="181.3">HOLE_M3</text>
<text x="77.2" y="183.7">M7</text>
<text x="100.4" y="182">FIDU</text>
<text x="112.8" y="182">FIDU</text>
<text x="22.5" y="186.2">M1</text>
<text x="22.5" y="188.7">CROSS</text>
<text x="42.4" y="186.2">M2</text>
<text x="42.4" y="188.7">CROSS</text>
<text x="59.8" y="191.2">HOLE_M3</text>
<text x="77.2" y="191.2">HOLE_M3</text>
</g>
<g font-size="2.2" fill="#004080">
<text x="183" y="20.9">PGC</text>
<text x="183" y="23.4">PGD</text>
<text x="183" y="25.9">VDD</text>
<text x="183" y="30.9">GND</text>
<text x="183" y="33.4">MCLR#/VPP</text>
<text x="93.4" y="50.8">MCLR#/VPP</text>
<text x="93.4" y="53.3">RA0/AN0</text>
<text x="125.8" y="53.3">PGC/RB6</text>
<text x="125.8" y="50.8">PGD/RB7</text>
<text x="93.4" y="55.8">RA1/AN1</text>
<text x="93.4" y="58.3">RA2/AN2/VREF-/CVREF</text>
<text x="131.3" y="58.3">RB4</text>
<text x="131.3" y="55.8">RB5</text>
<text x="93.4" y="60.8">RA3/AN3/VREF+</text>
<text x="93.4" y="63.2">RA4/T0CKI/C1OUT</text>
<text x="93.4" y="65.7">RA5/AN4/SS#/C2OUT</text>
<text x="125.6" y="60.8">PGM/RB3</text>
<text x="131.3" y="65.7">RB1</text>
<text x="131.3" y="63.2">RB2</text>
<text x="93.4" y="68.2">GND</text>
<text x="93.4" y="70.7">OSC1/CLKIN</text>
<text x="127.1" y="68.2">INT/RB0</text>
<text x="130.9" y="70.7">VDD</text>
<text x="93.4" y="73.2">OSC2/CLKOUT</text>
<text x="93.4" y="75.7">RC0/T1OSO/T1CKI</text>
<text x="123.9" y="75.7">DT/RX/RC7</text>
<text x="130.7" y="73.2">GND</text>
<text x="93.4" y="78.2">RC1/T1OSI/CCP2</text>
<text x="93.4" y="80.7">RC2/CCP1</text>
<text x="93.4" y="83.2">Vusb</text>
<text x="124" y="78.2">CK/TX/RC6</text>
<text x="124" y="80.7">D+/VP/RC5</text>
<text x="124.2" y="83.2">D-/VM/RC4</text>
</g>
<text font-size="2.2" fill="#00f" x="181.8" y="36.7">PIC_ISP</text>
<g font-size="2.2" fill="#f00">
<text x="77.2" y="51.6">RA0</text>
<text x="77.2" y="49.1">MCLR</text>
<text x="144.4" y="49.1">RB7</text>
<text x="144.4" y="51.6">RB6</text>
<text x="77.2" y="54.1">RA1</text>
<text x="77.2" y="59">RA3</text>
<text x="77.2" y="56.6">RA2</text>
<text x="144.4" y="54.1">RB5</text>
<text x="144.4" y="56.6">RB4</text>
<text x="144.4" y="59">RB3</text>
<text x="77.2" y="61.5">RA4</text>
<text x="77.2" y="64">RA5</text>
<text x="144.4" y="61.5">RB2</text>
<text x="144.4" y="64">RB1</text>
<text x="77.2" y="69.3">OSC1</text>
<text x="77.2" y="71.5">OSC2</text>
<text x="144.4" y="66.5">RB0</text>
<text x="77.2" y="74">RC0</text>
<text x="77.2" y="76.7">RC1</text>
<text x="144.4" y="74">RC7</text>
<text x="144.4" y="76.5">RC6</text>
<text x="77.2" y="79">RC2</text>
<text x="77.2" y="81.7">RC3</text>
<text x="144.4" y="79">RC5</text>
<text x="144.4" y="81.4">RC4</text>
</g>
<g font-size="1.8">
<text x="31.1" y="1.8">5</text>
<text x="88.3" y="1.8">4</text>
<text x="145.5" y="1.8">3</text>
<text x="202.7" y="1.8">2</text>
<text x="259.9" y="1.8">1</text>
<text x=".7" y="29.1">D</text>
<text x="289.2" y="29.1">D</text>
<text x=".7" y="79.3">C</text>
<text x="289.2" y="79.3">C</text>
<text x=".7" y="129.5">B</text>
<text x="289.2" y="129.5">B</text>
<text x=".7" y="179.6">A</text>
<text x="289.2" y="179.6">A</text>
<text x="31.1" y="205">5</text>
<text x="88.3" y="205">4</text>
<text x="145.5" y="205">3</text>
<text x="202.7" y="205">2</text>
<text x="259.9" y="205">1</text>
</g>
</svg>
